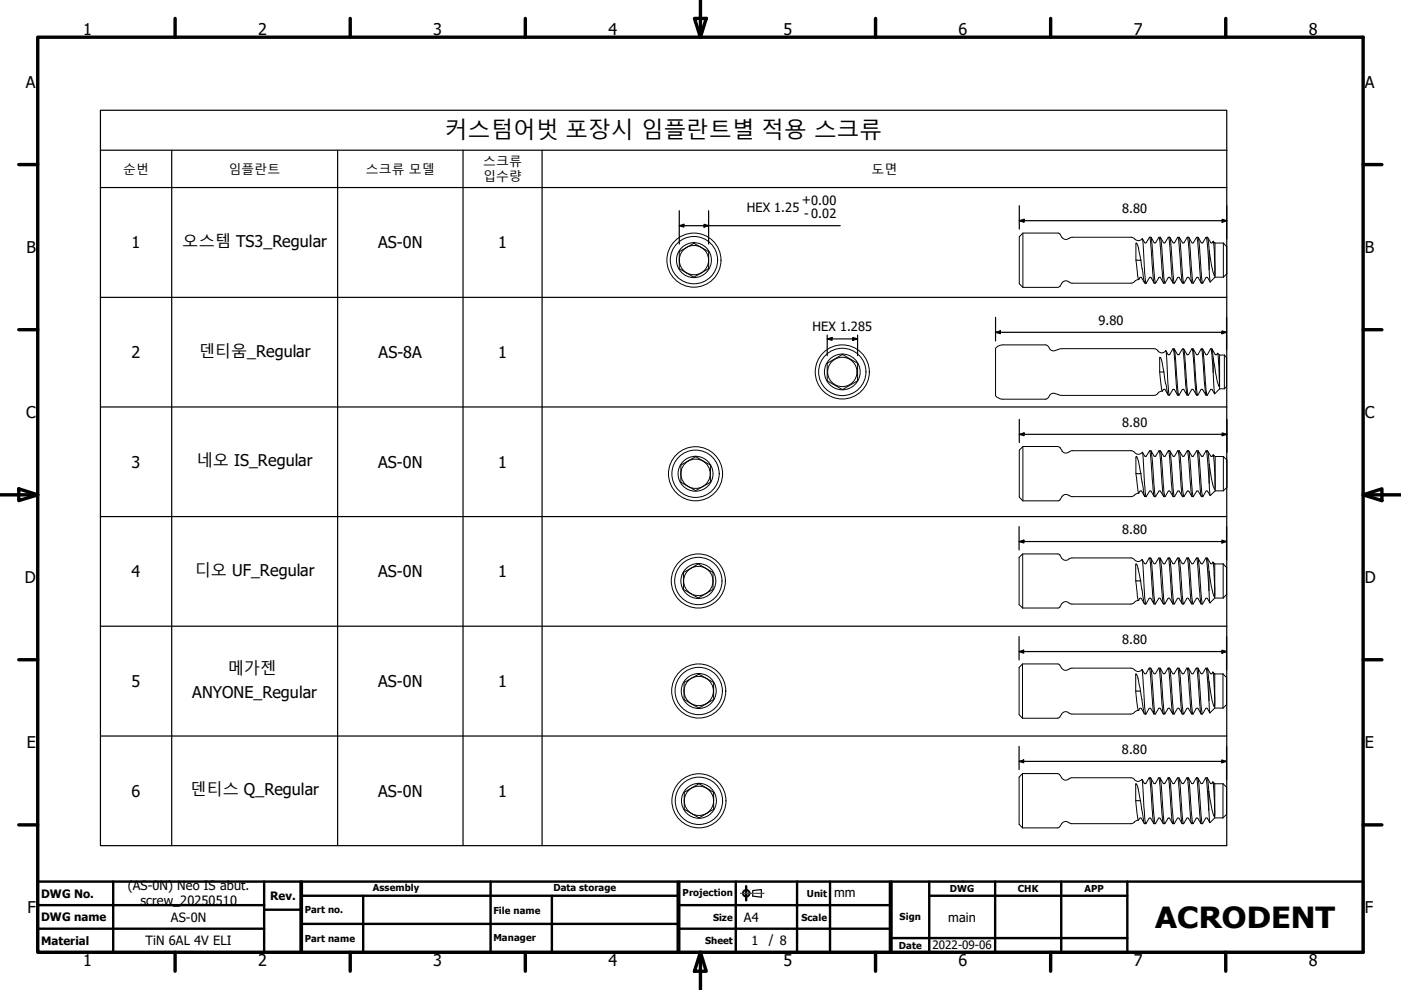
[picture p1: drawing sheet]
<svg xmlns="http://www.w3.org/2000/svg" width="297mm" height="210mm" viewBox="0 0 297 210" stroke-linecap="round" stroke-linejoin="round" font-family="sans-serif">
<g fill="none" stroke="#000" stroke-width=".21">
<path d="M144 53.4l3.1-1.8 3.1 1.8v3.6l-3.1 1.8-3.1-1.8zM216.9 49.4v11.5M224.3 49.4h-7.4l-.8 .8v10l.8 .7M224.3 49.4l.4 .1 .4 .8M225.1 50.3a.99 .99 0 0 0 1.6 .2M227.3 50.3l-.6 .3M227.3 50.3h12.5l.8 .4a.99 .99 0 0 0 1.5 0M240.6 59.7l-.8 .3h-12.5M240.8 55.2l.6 4.1 .3-.5h.3l.7 1.2M240.9 51.5l.1 .1 .4 .9 .5 2.7h-1.1zM241.4 59.3l-.8 .4M241.9 55.2l.8 4.8h.3"/>
<path d="M242.2 50.6l.7 9.3 .1 .1 .7-1.2h.2l.8 1.2M242.2 50.6v.1M243.7 50.3l.3 1.1 .5 7.7 .1 .8 .4 .1M244 50.3l.5 5.1a15.9 15.9 0 0 0 .5 4.6l.9-1.2 .8 1.2M244 50.3h-.3l-.8 1.2-.7-.9M244.1 50.3l.8 1.2 .8-1.2M245.7 50.3a15 15 0 0 1 .5 4.6l.3 3.6 .2 1.5M245.7 50.3h.3l.2 .9 .3 4.2a15 15 0 0 0 .5 4.6l.9-1.2 .8 1.2M246 50.3l.8 1.2h.2l.7-1.2M247.7 50.3l.2 .6 .6 7.6 .3 1.5M247.7 50.3h.3M248 50.3l.2 .9 .8 8.8 .9-1.2 .8 1.2"/>
<path d="M248 50.3l.7 1.2h.2l.8-1.2h.3M249.7 50.3a29.3 29.3 0 0 1 .7 6.5l.3 3.2M250 50.3a20.2 20.2 0 0 1 .5 5.1 15.9 15.9 0 0 0 .5 4.6l.7-1.2h.2l.8 1.2M250 50.3l.9 1.2 .8-1.2M251.7 50.3l.3 1.2 .5 7.7 .2 .8M251.7 50.3h.3l.1 .4 .7 8.2 .2 1.1M252.1 50.3l.8 1.2 .8-1.2M253.7 50.3a15 15 0 0 1 .5 4.6l.4 4.7 .1 .4h.3M253.7 50.3h.3l.2 .9 .3 4.2a15.9 15.9 0 0 0 .5 4.6l.9-1.2 .7 1M254 50.3l.8 1.2h.2l.7-1.2M255.7 50.3a33.4 33.4 0 0 1 .7 6.9M255.7 50.3h.3"/>
<path d="M256 50.3l.4 2.9M256 50.3l.7 1.2h.3l.2-.3M256.4 57.2l.2 2.6M256.4 53.2v4M257.2 51.2l.3 3.8a8.9 8.9 0 0 1 0 3.5l-.6-2.1-.5-3.2M257.2 51.2l.4 .3M257.6 51.5v7.3M257.6 58.8h1.8M257.6 51.5h1.8M257.6 58.8l-1 1M259.4 51.5l.7 .8v5.8l-.7 .7M259.4 51.5v7.3"/>
<path d="M175.4 77l3.2-1.8 3.2 1.8v3.7l-3.2 1.9-3.2-1.9zM212.6 73.1l-1 .3-.6 .5 .1 10M212.6 73.1h9.1M216.9 60.9h7.4M221.6 73.1l.7 .4M222.3 73.5l.2 .4M222.5 73.9a.99 .99 0 0 0 1.2 .4l.7-.2M224.8 60.7l-.5 .2M225.1 60l-.4 .7M225.1 60a1.04 1.04 0 0 1 1.7-.1l.5 .1M225.2 73.9l-.8 .2M225.3 73.9h19.4l.4 .1 .4 .4"/>
<path d="M245.5 74.4a.99 .99 0 0 0 1.6 0M245.9 78.9l.4 3.8 .2 .2 .2-.3h.3l.6 1.1M245.9 75.7l.5 1.1 .4 2.1h-.9zM246.7 60h.3M246.8 78.9l.8 4.6 .1 .2 .2 .1M247.2 74.4h-.1M247.2 74.4l.6 .8 1-1.2 .2 1.1 .5 7.8 .2 .9M247.2 74.4l.7 9.4 .9-1.3 .9 1.3M248.7 74l.3 .1 .1 .8 .3 4.2a16.3 16.3 0 0 0 .6 4.6M248.8 60h.2M249 74l.8 1.2h.2l.7-1.2a15 15 0 0 1 .5 4.6l.2 2.9 .3 2.2M250.7 74h.2a20.3 20.3 0 0 1 .6 5.2 17 17 0 0 0 .5 4.6l.8-1.3 .9 1.3"/>
<path d="M250.7 60h.3M251 74l.7 1.2h.1l.9-1.2 .1 .2 .6 8 .3 1.6M252.7 74h.2l.2 .4 .6 8.2 .3 1.1M252.7 60h.3M253 74l.8 1.2 .9-1.2a27.2 27.2 0 0 1 .6 6.6l.4 3.2h.2l.9-1.3 .7 1M253 60l.9-1.2 .8 1.2M254.7 74h.2M254.9 74l.2 .9 .6 7.7 .2 1.1M255 74l.8 1.2 .9-1.2a1.49 1.49 0 0 1 .3 1.3l.2 3.7M256.7 74l.3 .1 .2 1.8M257 74l.7 1.2h.3l.2-.2 .2 2.9v4l-.3-1.1-.9-4.9M257.2 79l.3 4.5 1.1-1.1"/>
<path d="M257.2 75.9v3.1M258.2 74.9l.4 .4M258.6 75.3v7.1M258.6 75.3h1M259.6 75.3l.5 .5v6.2l-.5 .4M259.6 75.3v7.1M144.4 98.6l3.1-1.8 3.1 1.8v3.6l-3.1 1.8-3.1-1.8zM211 83.9l.9 .6 .7 .1M212.6 84.6h9.1M216.9 94.7v11.5M222.3 84.3l-.7 .3M222.5 83.9l-.2 .4"/>
<path d="M224.3 94.7h-7.4l-.8 .7v10l.8 .8M224.3 94.7l.4 .2a1.4 1.4 0 0 0 1.4 1.2l.6-.3M224.4 83.7l.8 .1M224.4 83.7a1.33 1.33 0 0 0-1.9 .2M226.7 95.8l.6-.2h12.5l.8 .3a.99 .99 0 0 0 1.5 0M240.9 96.7l.5 1.1 .5 2.6h-1.1zM242.2 95.9l.2 1.1 .5 7.9 .1 .4 .9-1.2 .8 1.2M242.2 95.9l.7 .9 .8-1.2a15.9 15.9 0 0 1 .5 4.6l.4 4.7 .1 .4h.3M243.8 95.6h.2l.1 .3 .9 9.4 .9-1.2 .8 1.2-.5-5.1a15 15 0 0 0-.5-4.6l-.7 1.1-.1 .1-.8-1.2M245.5 83.4l-.4 .3-.4 .1h-19.4M245.7 95.6h.3M246 95.6l.2 .8 .6 7.8 .2 1.1 .9-1.2 .8 1.2"/>
<path d="M246 95.6l.7 1.1 .2 .1 .9-1.2 .7 8.8 .2 .8 .3 .1M246.4 83h-.5l-.4 .4M247.7 95.6h.4l.1 .8 .8 8.9 .9-1.2h.1l.7 1.2M248 95.6l.9 1.2 .8-1.2 .2 .2 .6 8.6 .2 .8 .3 .1M249.7 95.6h.3M249.7 83.8h.2M250 83.8l.8-1.3 .9 1.3M251.7 83.8h.2M251.8 95.6h.2l.1 .4 .7 8.2 .2 1M252.1 95.6l.8 1.2 .1-.1 .7-1.1 .1 .2 .8 9.1 .1 .4h.3M253.7 83.8h.2M253.7 95.6h.3"/>
<path d="M254 83.8l.8-1.3 .2 .1 .7 1.2M254 95.6l.2 .8 .6 7.7 .2 1.2 .9-1.2 .7 1M254 95.6l.7 1.1 .2 .1 .8-1.2a33.4 33.4 0 0 1 .7 6.8M255.7 95.6h.3l.1 .2 .3 2.6M256 95.6l.8 1.1h.2l.2-.3a36.1 36.1 0 0 1 .3 7.3 19.3 19.3 0 0 1-1.1-5.3M256.4 98.4v4M257.2 96.4l.4 .4M257.6 96.8v7.3M257.6 96.8h1.8M258.6 82.4h1M259.4 96.8v7.3M259.4 96.8l.7 .8v5.7l-.7 .8"/>
<path d="M216.8 117.4v11.5M216.9 106.2h7.4M224.3 117.4h-7.5l-.7 .8v10l.7 .7M224.3 117.4l.4 .3M224.7 117.7l.4 .6M225.1 118.3a.99 .99 0 0 0 1.5 .3M226.7 105.1a.99 .99 0 0 0-1.6 .2l-.4 .8-.4 .1M239.8 118.3l.7 .4a.99 .99 0 0 0 1.6 0M239.8 118.3h-12.5l-.7 .2M240.8 100.4l.5 4 .2 .1 .2-.4h.3l.7 1.2h.2M240.9 119.5l.3 .5 .7 3.2h-1.1zM241.4 104.6l-1.6 .7h-12.5l-.6-.3"/>
<path d="M241.9 100.4l.8 4.9M242.2 118.6l-.1 .1M243 105.3h.1M243.7 118.3h.3M245.7 118.3h.3M246 118.3l.3 2.3 .2 2.9a15.9 15.9 0 0 0 .5 4.5l.8-1.2 .9 1.2-.5-5.1a15.9 15.9 0 0 0-.6-4.6l-.6 1.2-.2 .1-.8-1.3M246.7 105.3h.3M247.7 118.3l.3 .1 .2 .8 .5 7.7 .2 1.1 .9-1.2 .9 1.2M248 118.3l.7 1.2 .1 .1 .8-1.2a14.1 14.1 0 0 1 .5 4.5l.4 4.2 .2 .9M249.7 118.3h.2M249.9 118.3l.2 .9 .4 4.3a15.9 15.9 0 0 0 .5 4.5l.8-1.2h.2l.6 1.2M250 118.3l.8 1.3 .8-1.3 .2 .2 .7 8.7 .2 .8"/>
<path d="M251.7 118.3h.3l.1 .4 .4 4.8a15 15 0 0 0 .5 4.5l.8-1.2 .8 1.2M252 118.3l.8 1.3 .9-1.3 .1 .2 .8 9.1 .1 .5h.2M252.7 105.3l-.8-1.2-.9 1.2a27.1 27.1 0 0 1-.6-6.5l-.4-3.2 .9 1.2 .8-1.2a15.9 15.9 0 0 1 .5 4.5l.3 3.7 .2 1.5M252.7 105.3h.3M253 105.3l.9-1.2 .8 1.2M253.7 118.3h.3M254 118.3l.3 2.3 .2 2.9a15.9 15.9 0 0 0 .5 4.5l.8-1.2 .7 1M254 118.3l.8 1.3 .2-.1 .7-1.2a34.8 34.8 0 0 1 .6 6.9M255.7 118.3h.2M255.9 118.3l.4 2.9M256 118.3l.7 1.2h.3l.2-.3M256.4 102.4l.2 2.7"/>
<path d="M257.2 119.2l.4 5.6v1.6l-.2 .1a22.3 22.3 0 0 1-1.1-5.3M257.2 119.2l.4 .4M257.6 119.6v7.2M257.6 119.6h1.7M257.6 104.1h1.8M257.6 104.1l-1 1M259.3 119.6v7.2M259.3 119.6l.8 .7v5.7l-.8 .8M144.9 121.4l3.1-1.8 3.2 1.8v3.6l-3.2 1.8-3.1-1.8zM216.8 128.9h7.5M224.7 128.7l-.4 .2M225.1 128l-.4 .7"/>
<path d="M226.6 127.8l.7 .3h12.5M226.6 127.8a.99 .99 0 0 0-1.5 .2M240.8 123.2l.5 4.1 .4-.5h.2l.7 1.2M241.4 127.3l-.6 .2-.5 .4-.5 .2M241.9 123.2l.8 4.8M242.7 128.1h.3M244.6 128l-.6-1.1-.2-.1-.8 1.2a11.9 11.9 0 0 1-.5-4.4l-.4-5 .7 1 .9-1.3 .2 1.2 .6 7.6 .1 .8 .3 .2M246.6 128l-.8-1.2-.8 1.2a28.2 28.2 0 0 1-.7-6.5l-.3-3.2 .8 1.3 .9-1.2a15 15 0 0 1 .5 4.5l.2 3.6 .3 1.5M246.7 128.1h.3M248.7 128.1h.3M250.7 128.1h.3M252.7 128.1h.2"/>
<path d="M256.3 125.2l.2 2.6M256.3 121.2v4M257.6 126.8h1.7M257.6 126.8l-1.1 1M145 144.7l3.2-1.8 3.1 1.8v3.6l-3.1 1.8-1.6-.9-1.6-.9zM216.8 140.8v11.5M216.8 152.3h7.5M224.7 141l-.4-.2h-7.5l-.7 .7v10l.7 .8M224.7 141l.4 .7M225.1 141.6a1.26 1.26 0 0 0 1.9 .1h12.8l.7 .3M226.6 151.1a.99 .99 0 0 0-1.5 .3l-.4 .6-.4 .2M240.5 142a.99 .99 0 0 0 1.6 0"/>
<path d="M240.8 142.9l.4 .5 .6 3.1h-1zM240.8 146.5l.5 4.1 .4-.4h.2l.7 1.1M241.4 150.6l-.6 .2-.5 .4-.5 .2h-12.5l-.7-.3M241.8 146.5l.7 4.6 .2 .3h.3M242.2 142h-.1M243 151.4l-.3-1.4-.6-8 .6 .8 .1 .1 .9-1.2 .8 8.8 .2 .9M243 151.4l.8-1.3 .8 1.3M243.7 141.7h.2l.2 .3 .4 4.8a15.9 15.9 0 0 0 .5 4.6l.7-1.2 .1-.1 .8 1.3M244 141.7l.8 1.2 .9-1.2M244.7 151.4h.2M245.7 141.7a15 15 0 0 1 .5 4.5l.3 4.3 .1 .8 .3 .1M245.7 141.7h.3l.1 .4 .4 4.7a15 15 0 0 0 .5 4.6"/>
<path d="M246 141.7l.8 1.2 .9-1.2 .1 .2 .6 7.9 .3 1.6M247 151.4l.8-1.3 .8 1.3M247.7 141.7h.2l.3 .9 .5 7.6 .3 1.1M248 141.7l.8 1.2 .2-.1 .6-1.1a27.1 27.1 0 0 1 .7 6.5l.4 3.2M249.7 141.7l.3 .1 .1 .7 .5 6.2 .2 2.1 .2 .6M250 141.7l.7 1.1 .1 .1 .9-1.2 .8 8.8 .1 .8 .3 .1M250.7 151.4l-.9-1.3-.8 1.3h-.3M250.7 151.4h.3M251 151.4l.8-1.3 .8 1.3M251.7 141.7h.3l.1 .9 .5 6.9 .2 1.3 .2 .5M252 141.7l.8 1.2 .8-1.2 .2 .2 .7 8.6 .1 .8 .3 .1M253 151.4l.6-1.2 .2-.1 .8 1.3"/>
<path d="M253.7 141.7h.3l.1 .3 .4 4.8a15.9 15.9 0 0 0 .5 4.6M254 141.7l.8 1.2 .9-1.2a33.4 33.4 0 0 1 .6 6.8M255.7 141.7h.2l.1 .2 .3 2.6M256 141.7l.7 1.1h.3l.1-.3a40.8 40.8 0 0 1 .4 7.3 12.4 12.4 0 0 1-1-4.5l-.2-.8M256.3 148.5l.2 2.6 1.1-1M256.3 144.5v4M256.5 151.1l-.7-1-.8 1.3M257.2 142.5l.4 .4M257.6 142.9v7.2M257.6 150.1h1.7M257.6 142.9h1.7M259.3 142.9l.8 .8v5.7l-.8 .7"/>
<path d="M259.3 142.9v7.2M145.1 168l3.1-1.8 1.6 .9 1.5 .9v3.6l-3.1 1.8-3.1-1.8zM216.8 164v11.5M224.3 164.1l.4 .2M224.3 164h-7.5l-.7 .8v10l.7 .7M224.7 164.3l.4 .6M226.6 174.4l.7 .2M226.6 174.4a.99 .99 0 0 0-1.5 .3l-.5 .7-.3 .1h-7.5M227.2 164.9h12.6l.7 .4M227.3 164.9l-.7 .3a.98 .98 0 0 1-1.5-.3M240.5 174.3l-.7 .3h-12.6M240.8 166.2l.4 .4 .6 3.2h-1z"/>
<path d="M240.8 169.8l.5 3.9 .1 .2 .3-.4h.2l.7 1.1M241.3 173.9l-.8 .4M241.8 169.8l.9 4.8M242.1 165.2l.4 5.9a10 10 0 0 0 .5 3.5M242.1 165.2a1 1 0 0 1-1.6 .1M242.1 165.2l.7 1 .2-.1 .6-1.2a28.2 28.2 0 0 1 .7 6.6l.3 3.1M242.6 174.6h.4M243 174.6l.8-1.2 .8 1.2M243.7 164.9h.2M243.9 164.9l.2 .9 .7 8.2 .2 .6M244 164.9l.6 1.2 .2 .1 .8-1.3a19.7 19.7 0 0 1 .6 5.6l.4 4 .3 .1 .7-1.1 .2-.1 .8 1.2M244.6 174.6h.3"/>
<path d="M245 174.6l.8-1.2 .8 1.2M245.7 164.9h.2M245.9 164.9a20.2 20.2 0 0 1 .6 5.2 15 15 0 0 0 .5 4.5M246 164.9l.8 1.3 .8-1.3a15.9 15.9 0 0 1 .6 4.6l.3 4.3 .2 .8M247.6 164.9h.3l.2 .4 .6 8.2 .3 1.1M248 164.9l.8 1.3 .8-1.3M248.7 174.6h.2M249 174.6l.8-1.2 .8 1.2M249.6 165a14.1 14.1 0 0 1 .5 4.5l.6 5.1h.3l.8-1.2 .8 1.2M249.7 164.9h.2M249.9 164.9l.2 .9 .3 4.3a15 15 0 0 0 .6 4.5M250 164.9l.8 1.3 .2-.1 .6-1.2a28.2 28.2 0 0 1 .7 6.5l.3 3.2"/>
<path d="M251.7 164.9l.3 .1 .1 .8 .3 4.3a16.3 16.3 0 0 0 .6 4.5M252 164.9l.6 1.2 .2 .1 .8-1.3M252.6 174.6h.3M253 174.6l.8-1.2 .8 1.2M253.6 165l.2 .5 .2 1.3 .5 7 .1 .8h.3M253.7 164.9h.2M253.9 164.9a20.2 20.2 0 0 1 .6 5.2l.3 3.9 .2 .6M254 164.9l.8 1.3 .8-1.3a33.4 33.4 0 0 1 .7 6.9M255.7 164.9h.2l.1 .3 .3 2.6M256 164.9l.7 1.2h.2l.2-.3a40.1 40.1 0 0 1 .4 7.3 14.3 14.3 0 0 1-1.1-4.5l-.1-.8M256.3 171.8l.2 2.6 1.1-1M256.3 167.8v4"/>
<path d="M256.5 174.4l-.5-.9-.2-.1-.8 1.2M257.2 165.8l.4 .4M257.6 166.2v7.2M257.6 173.4h1.7M257.6 166.2h1.7M259.3 166.2l.8 .7v5.7l-.8 .8M259.3 166.2v7.2"/>
<circle cx="147.1" cy="55.2" r="5"/>
<circle cx="147.1" cy="55.2" r="5.7"/>
<circle cx="147.1" cy="55.2" r="3.7"/>
<circle cx="147.1" cy="55.2" r="3.1"/>
<circle cx="178.6" cy="78.9" r="5"/>
<circle cx="178.6" cy="78.9" r="5.7"/>
<circle cx="178.6" cy="78.9" r="3.8"/>
<circle cx="178.6" cy="78.9" r="3.1"/>
<circle cx="147.5" cy="100.4" r="5"/>
<circle cx="147.5" cy="100.4" r="5.7"/>
<circle cx="147.5" cy="100.5" r="3.7"/>
<circle cx="147.5" cy="100.4" r="3.1"/>
<circle cx="148.1" cy="123.2" r="5"/>
<circle cx="148.1" cy="123.2" r="5.7"/>
<circle cx="148.1" cy="123.2" r="3.7"/>
<circle cx="148.1" cy="123.2" r="3.1"/>
<circle cx="148.1" cy="146.5" r="5"/>
<circle cx="148.1" cy="146.5" r="5.7"/>
<circle cx="148.1" cy="146.5" r="3.7"/>
<circle cx="148.1" cy="146.5" r="3.1"/>
<circle cx="148.2" cy="169.8" r="5"/>
<circle cx="148.2" cy="169.8" r="5.7"/>
<circle cx="148.2" cy="169.8" r="3.7"/>
<circle cx="148.2" cy="169.8" r="3.1"/>
</g>
<g fill="none" stroke="#000" stroke-width=".72">
<path d="M148.5 0v7.9M8 7.9h281v194h-281zM37.1 3.9v4M74.3 3.9v4M111.4 3.9v4M147.2 3.9h2.5l-1.2 4zM185.6 3.9v4M222.8 3.9v4M259.9 3.9v4M4 34.9h4M289 34.9h4M4 69.9h4"/>
<path d="M289 69.9h4M0 104.9h8M4 103.6l4 1.3-4 1.2zM289 104.9l4-1.3v2.5zM289 104.9h8M4 139.9h4M289 139.9h4M4 174.9h4M289 174.9h4M37.1 201.9v4M74.3 201.9v4M111.4 201.9v4"/>
<path d="M148.5 201.9l1.2 4h-2.5zM148.5 201.9v8M185.6 201.9v4M222.8 201.9v4M259.9 201.9v4"/>
</g>
<g fill="none" stroke="#000" stroke-width=".51">
<path d="M8 196.9h48M8 191.9h48M8 186.9h281v15M24 186.9v15M56 192.9h7.7M56 186.9v15M63.7 186.9v15M64 195.9h79.7M64 189.9h79.7M77 189.9v12M104 186.9v15M117 189.9v12"/>
<path d="M143.7 186.9v15M144 196.9h44.7M144 191.9h44.7M144 186.9v15M156 186.9v15M158.2 187.9v.3M158.2 188.4h.1M158.2 188.6v.6M158.2 189.3v.2M158.2 189.6v.6M158.2 190.3v.2M158.2 190.6v.3"/>
<path d="M169 186.9v15M176 186.9v15M188.7 186.9v15M189 198.9h50M189 186.9v15M197 189.9h42M197 186.9v15M211 186.9v15M225 186.9v15M239 186.9v15"/>
</g>
<!-- layer: 7 -->
<g fill="none" stroke="#000" stroke-width=".25">
<path d="M159.6 188.8l1.8-.2v1.6l-1.8-.2z"/>
<circle cx="158.2" cy="189.4" r=".78"/>
<circle cx="158.2" cy="189.4" r=".61"/>
</g>
<!-- layer: 1 -->
<path d="M157 189.4h.4M157.6 189.4h.1M157.8 189.4h.9M158.8 189.4h.2M159.1 189.4h.8M160.1 189.4h.1M160.3 189.4h.9M161.3 189.4h.2M161.6 189.4h.4" fill="none" stroke="#f00" stroke-width=".25"/>
<path d="M8 186.9v15h281M64 186.9v15" fill="none" stroke="#000" stroke-width=".51"/>
<g fill="none" stroke="#000" stroke-width=".25">
<path d="M21.3 31.8v-8.4h238.8v8.4M21.3 39.8h238.8M36.4 31.8v147.5M71.6 31.8v147.5M98.2 31.8v147.5M114.9 31.8v147.5M260.1 31.8h-238.8v8M260.1 31.8v147.5h-238.8v-139.5M21.3 63h238.8M21.3 86.3h238.8M21.3 109.5h238.8M21.3 132.8h238.8"/>
<path d="M21.3 156.1h238.8"/>
</g>
<g fill="none" stroke="#000" stroke-width=".25">
<path d="M144 47.9l1-.3v.5zM144 47.9h34.1M144 44.7v7M149.3 47.6l.9 .3-.9 .2zM150.2 44.7v7M216.1 46.8l1-.3v.6zM216.1 46.8h44M216.1 43.6v5M259.1 46.5l1 .3-1 .3zM260.1 43.6v7.1M175.4 71.9l1-.3v.6zM175.4 71.9h6.4"/>
<path d="M175.4 71v4.4M180.8 71.6l1 .3-1 .3zM181.8 71v4.4M211.1 70.5l1-.3v.6zM211.1 70.5h49M211.1 67.3v5M259.1 70.2l1 .3-1 .3zM260.1 67.3v6.9M216.1 92.1l1-.3v.6zM216.1 88.9v4.9M216.1 92.1h44M259.1 91.8l1 .3-1 .3z"/>
<path d="M260.1 88.9v7M216.1 114.8l1-.3v.6zM216.1 114.8h44M216.1 111.6v5M259.1 114.5l1 .3-1 .3zM260.1 111.6v7.1M216.1 138.1l.9-.2v.6zM216.1 135v4.9M216.1 138.1h44M259.1 137.9l1 .2-1 .4zM260.1 135v7M216.1 158.3v4.9"/>
<path d="M260.1 158.3v7M216.1 161.4l.9-.3v.6zM216.1 161.4h44M259 161.1l1.1 .3-1.1 .3z"/>
</g>
<g fill="#000">
<path d="M144 47.9l1-.3v.5zM149.3 47.6l.9 .3-.9 .2zM216.1 46.8l1-.3v.6zM259.1 46.5l1 .3-1 .3zM175.4 71.9l1-.3v.6zM180.8 71.6l1 .3-1 .3zM211.1 70.5l1-.3v.6zM259.1 70.2l1 .3-1 .3zM216.1 92.1l1-.3v.6zM259.1 91.8l1 .3-1 .3zM216.1 114.8l1-.3v.6zM259.1 114.5l1 .3-1 .3z"/>
<path d="M216.1 138.1l.9-.2v.6zM259.1 137.9l1 .2-1 .4zM216.1 161.4l.9-.3v.6zM259 161.1l1.1 .3-1.1 .3z"/>
</g>
<text font-size="6.2" x="244.9" y="196.7">ACRODENT</text>
<text font-size="4.8" x="94.4" y="29.4">커스텀어벗 포장시 임플란트별 적용 스크류</text>
<g font-size="3.4">
<text x="17.6" y="7.5">1</text>
<text x="54.7" y="7.5">2</text>
<text x="91.9" y="7.5">3</text>
<text x="129" y="7.5">4</text>
<text x="166.1" y="7.5">5</text>
<text x="203.2" y="7.5">6</text>
<text x="240.4" y="7.5">7</text>
<text x="277.5" y="7.5">8</text>
<text x="5.5" y="18.6">A</text>
<text x="289.4" y="18.6">A</text>
<text x="5.6" y="53.7">B</text>
<text x="27.9" y="52.7">1</text>
<text x="38.7" y="52.4">오스템 TS3_Regular</text>
<text x="80.2" y="52.6">AS-0N</text>
<text x="105.6" y="52.7">1</text>
<text x="289.4" y="53.7">B</text>
<text x="27.9" y="75.9">2</text>
<text x="42.1" y="75.6">덴티움_Regular</text>
<text x="80.3" y="75.9">AS-8A</text>
<text x="105.6" y="75.9">1</text>
<text x="5.5" y="88.7">C</text>
<text x="289.4" y="88.7">C</text>
<text x="27.9" y="99.2">3</text>
<text x="41.7" y="98.9">네오 IS_Regular</text>
<text x="80.2" y="99.2">AS-0N</text>
<text x="105.6" y="99.2">1</text>
<text x="5.2" y="123.7">D</text>
<text x="27.9" y="122.4">4</text>
<text x="41.3" y="122.1">디오 UF_Regular</text>
<text x="80.2" y="122.4">AS-0N</text>
<text x="105.6" y="122.4">1</text>
<text x="289.4" y="123.7">D</text>
<text x="48.3" y="142.8">메가젠</text>
<text x="27.9" y="145.6">5</text>
<text x="40.8" y="147.9">ANYONE_Regular</text>
<text x="80.2" y="145.6">AS-0N</text>
<text x="105.6" y="145.7">1</text>
<text x="5.7" y="158.6">E</text>
<text x="289.4" y="158.6">E</text>
<text x="27.9" y="168.9">6</text>
<text x="40.3" y="168.6">덴티스 Q_Regular</text>
<text x="80.2" y="168.9">AS-0N</text>
<text x="105.6" y="168.9">1</text>
<text x="5.8" y="193.6">F</text>
<text x="289.4" y="193.6">F</text>
<text x="17.6" y="204.8">1</text>
<text x="54.7" y="204.9">2</text>
<text x="91.9" y="204.9">3</text>
<text x="129" y="204.8">4</text>
<text x="166.1" y="204.8">5</text>
<text x="203.2" y="204.9">6</text>
<text x="240.4" y="204.8">7</text>
<text x="277.5" y="204.9">8</text>
</g>
<g font-size="2.7">
<text x="102.4" y="35.2">스크류</text>
<text x="26.1" y="36.8">순번</text>
<text x="48.5" y="36.8">임플란트</text>
<text x="77.6" y="36.8">스크류 모델</text>
<text x="102.4" y="38.4">입수량</text>
<text x="184.8" y="36.8">도면</text>
<text x="158.3" y="44.8">HEX 1.25</text>
<text x="170" y="43.3">+0.00</text>
<text x="170.5" y="46.1">- 0.02</text>
<text x="238" y="45.2">8.80</text>
<text x="172.3" y="70.2">HEX 1.285</text>
<text x="232.9" y="68.8">9.80</text>
<text x="238" y="90.4">8.80</text>
<text x="237.9" y="113.2">8.80</text>
<text x="237.9" y="136.5">8.80</text>
<text x="237.9" y="159.8">8.80</text>
<text x="27.1" y="188.6">(AS-0N) Neo IS abut.</text>
<text x="29.8" y="191.9">screw_20250510</text>
<text x="176.9" y="190.2">mm</text>
<text x="36.2" y="195.4">AS-0N</text>
<text x="157.7" y="195.4">A4</text>
<text x="201" y="195.4">main</text>
<text x="30.9" y="200.4">TiN 6AL 4V ELI</text>
<text x="159.3" y="200.4">1</text>
<text x="163" y="200.3">/ 8</text>
</g>
<g font-size="2.5">
<text x="8.7" y="190.3">DWG No.</text>
<text x="57.3" y="190.8">Rev.</text>
<text x="8.7" y="195.3">DWG name</text>
<text x="8.7" y="200.3">Material</text>
<text x="197.7" y="201.3">2022-09-06</text>
</g>
<g font-size="2">
<text x="79.1" y="189">Assembly</text>
<text x="117.3" y="188.9">Data storage</text>
<text x="144.7" y="190">Projection</text>
<text x="171.1" y="190.2">Unit</text>
<text x="201.4" y="189.2">DWG</text>
<text x="215.8" y="189.2">CHK</text>
<text x="230" y="189.2">APP</text>
<text x="64.6" y="193.6">Part no.</text>
<text x="104.6" y="193.7">File name</text>
<text x="151.2" y="195.2">Size</text>
<text x="169.9" y="195.2">Scale</text>
<text x="190.7" y="195">Sign</text>
<text x="64.6" y="199.7">Part name</text>
<text x="104.6" y="199.4">Manager</text>
<text x="149.5" y="200.2">Sheet</text>
<text x="190.5" y="201.1">Date</text>
</g>
</svg>
